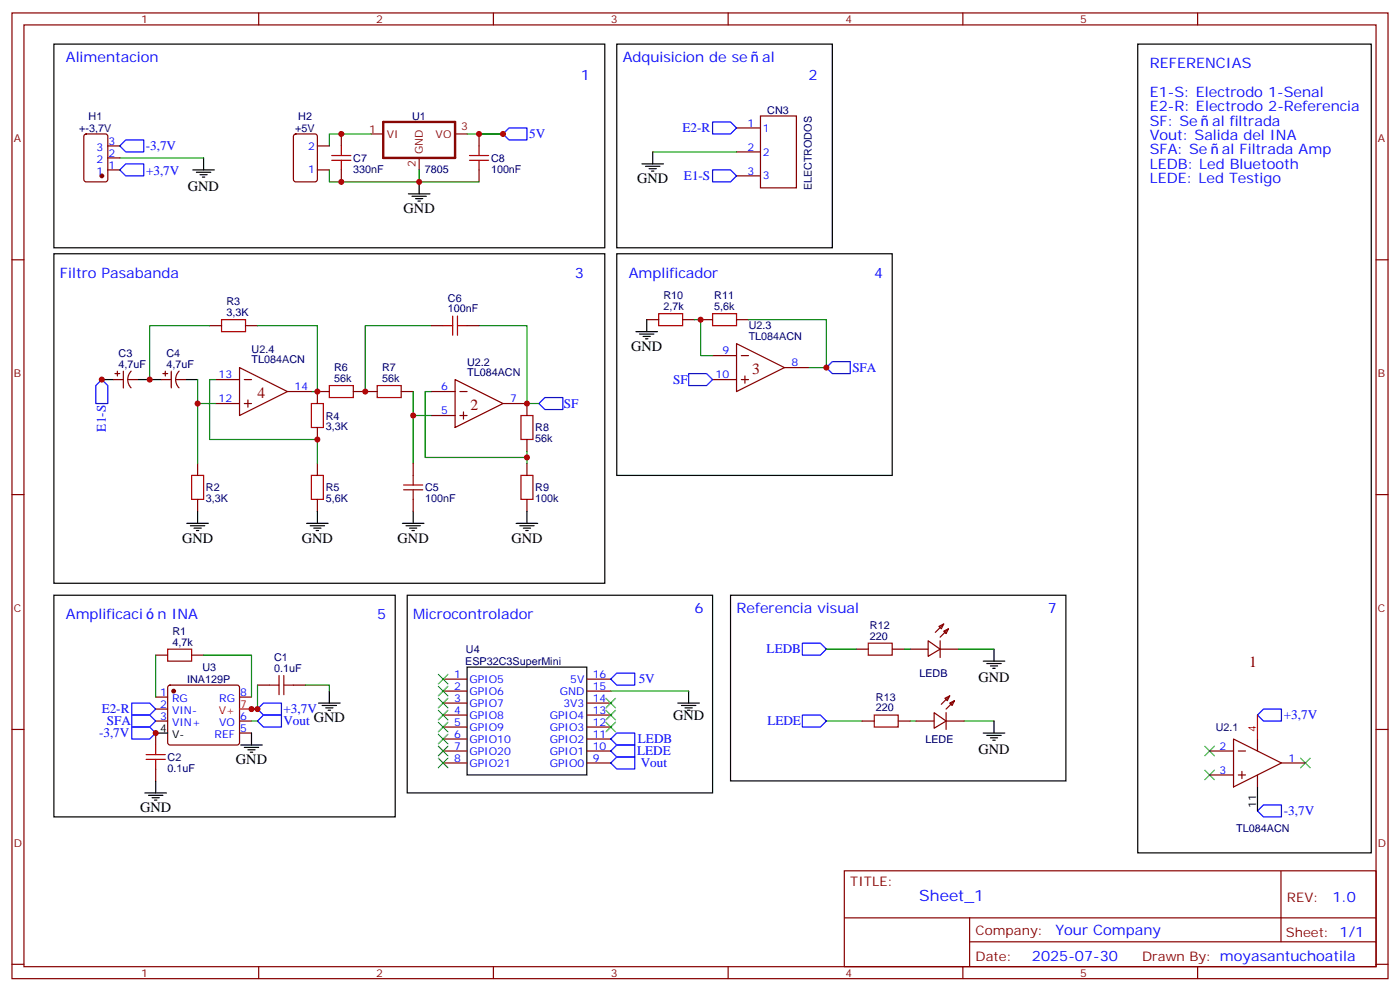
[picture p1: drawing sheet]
<svg xmlns="http://www.w3.org/2000/svg" width="412mm" height="292mm" viewBox="0 0 412 292" stroke-linecap="round" stroke-linejoin="round" font-family="sans-serif">
<g fill="none" stroke="#870000" stroke-width=".35">
<path d="M3.5 3.8h405.4v284.3h-405.4zM7.1 7.3h398.2v277.3h-398.2zM76.2 3.8v3.5M145.3 3.8v3.5M214.5 3.8v3.5M283.6 3.8v3.5M352.8 3.8v3.5M24.9 39.6l.5-.2h5.6l.7 .5v12.9l-.4 .7-5.9 .1-.7-.5v-13zM86.7 39.6l.4-.2h5.7l.6 .5 .1 12.9-.5 .7-5.9 .1-.6-.5-.1-13zM100.5 39.4v3.6M141.1 39.4v3.6M217 37.7h7"/>
<path d="M224 34.1h10.6v21.2h-10.6zM31.7 50h3.6M31.7 46.5h3.6M31.7 43h3.6M93.5 50h3.5M93.5 43h3.5M100.5 50v3.6M141.1 50v3.6M217 44.7h7M217 51.8h7M3.5 76.5h3.6M405.3 76.5h3.6"/>
<path d="M61.7 95.9h3.6M72.3 95.9h3.5M127 95.9h3.5M137.6 95.9h3.5M190.5 94.1h3.5M201.1 94.1h3.5M206.4 94.1h3.5M217 94.1h3.5M33.5 111.8h2.8M33.9 110h1.4M34.6 109.3v1.4M36.3 109.3v4.9"/>
<path d="M37.7 111.8h2.9M38.6 109.3a3.5 3.5 0 0 0 0 4.9M47.6 111.8h2.8M48 110h1.4M48.7 109.3v1.4M50.4 109.3v4.9M51.9 111.8h2.8M52.8 109.3a3.5 3.5 0 0 0-.1 4.9M63.5 111.8h7.1M63.5 118.8h7.1M70.6 108.2l14.1 7.1-14.1 7zM72 111.8h2.1"/>
<path d="M72 118.8h2.1M73 117.8v2.1M84.7 115.3h7M97 115.3h-3.5v3.5M104.1 115.3h7M118.2 115.3h3.5M127 115.3h7.1M134.1 111.8l14.1 7-14.1 7.1zM135.5 115.3h2.1M148.2 118.8h7v3.5M209.9 111.8h7.1M209.9 104.7h7.1"/>
<path d="M217 101.2l14.1 7-14.1 7.1zM218.4 111.8h2.1M218.4 104.7h2.1M219.4 110.7v2.1M231.1 108.2h7M58.2 136.5v3.5M93.5 125.9v3.5M93.5 136.5v3.5M121.7 136.5v3.5M127 122.3h7.1M135.5 122.3h2.1M136.5 121.3v2.1"/>
<path d="M155.2 129.4v3.5M155.2 136.5v3.5M3.5 145.6h3.6M58.2 147v3.6M93.5 147v3.6M121.7 147v3.6M155.2 147v3.6M405.3 145.6h3.6M45.9 192.9h3.5M56.4 192.9h3.6M130.5 200h7.1M172.9 200h7"/>
<path d="M252.2 191.1h3.6M262.8 191.1h3.5M268.1 191.1h5.3M273.4 188.7l3.5 2.4-3.5 2.2zM276.6 184.4l1.4-.7-.7 1.4zM276.9 191.1h5.3M276.9 188.7v4.9M278 185.8l1.4-.7-.7 1.4zM278 183.7l-2.5 2.5M279.4 185.1l-2.5 2.5M3.5 214.8h3.6M45.9 205.2h3.5"/>
<path d="M45.9 208.8h3.5M45.9 212.3h3.5M45.9 215.8v3.6M49.6 201.9l.5-.2h19.7l.5 .2 .3 .5v16.3l-.3 .5-.5 .2h-19.7l-.5-.3-.2-.4v-16.3zM70.6 205.2h3.5M70.6 212.3h3.5M70.6 215.8h3.5M75.8 201.7h3.6M86.4 201.7h3.6M130.5 203.5h7.1M130.5 207h7.1M130.5 210.5h7.1"/>
<path d="M130.5 214.1h7.1M130.5 217.6h7.1M172.9 203.5h7M172.9 207h7M172.9 210.5h7M172.9 214.1h7M172.9 217.6h7M254 212.3h3.5M264.6 212.3h3.5M269.9 212.3h5.3M275.2 209.8l3.5 2.5-3.5 2.1zM278.3 205.6l1.5-.7-.8 1.4z"/>
<path d="M278.7 212.3h5.3M278.7 209.8v5M279.8 207l1.4-.7-.7 1.4zM279.8 204.9l-2.5 2.5M281.2 206.3l-2.5 2.5M363.4 217.6l14.1 7-14.1 7.1zM370.4 217.6v3.5M405.3 214.8h3.6M45.9 226.4v3.5M130.5 221.1h7.1M130.5 224.6h7.1M172.9 221.1h7"/>
<path d="M172.9 224.6h7M356.3 221.1h7.1M356.3 228.2h7.1M364.8 221.1h2.1M364.8 228.2h2.1M365.8 227.1v2.1M370.4 228.2v3.5M377.5 224.6h7M248.7 256.4h156.6v28.2h-156.6zM377.3 256.4v20.9M248.7 270.2h156.5M285.6 277.3h119.6"/>
<path d="M285.6 270.2v14.2M3.5 283.9h3.6M76.2 284.6v3.5M145.3 284.6v3.5M214.5 284.6v3.5M283.6 284.6v3.5M352.8 284.6v3.5M405.3 283.9h3.6"/>
</g>
<g fill="#870000" stroke="#870000" stroke-width=".35">
<circle cx="51.2" cy="203.5" r=".53"/>
<circle cx="30" cy="51.8" r=".53"/>
</g>
<g fill="none" stroke="#000" stroke-width=".35">
<path d="M15.9 13h162.3v60h-162.3zM181.7 13h63.5v60h-63.5zM335.1 13h68.8v238.1h-68.8zM56.8 50h6.3M57.9 50.7h4.2M58.9 51.4h2.1M59.6 52.1h.7M60 46.5v3.5M120.3 57.1h6.3M121.4 57.8h4.2M122.4 58.5h2.1M123.1 59.2h.7"/>
<path d="M123.5 53.6v3.5M189.1 48.3h6.3M190.1 49h4.3M191.2 49.7h2.1M191.9 50.4h.7M192.3 44.7v3.6M15.9 74.7h162.3v97h-162.3zM181.7 74.7h81.1v65.3h-81.1zM187.3 97.6h6.4M188.4 98.4h4.2M189.4 99.1h2.2M190.1 99.8h.8"/>
<path d="M190.5 94.1v3.5M30 111.8h3.5M40.6 111.8h7M54.7 111.8h3.5M55 154.1h6.4M56.1 154.8h4.2M57.1 155.5h2.2M57.9 156.2h.7M58.2 150.6v3.5M90.3 154.1h6.4M91.4 154.8h4.2M92.4 155.5h2.1"/>
<path d="M93.1 156.2h.7M93.5 150.6v3.5M118.5 154.1h6.4M119.6 154.8h4.2M120.6 155.5h2.2M121.4 156.2h.7M121.7 150.6v3.5M152 154.1h6.4M153.1 154.8h4.2M154.2 155.5h2.1M154.9 156.2h.7M155.2 150.6v3.5"/>
<path d="M15.9 175.3h100.5v65.2h-100.5zM119.9 175.3h90v58.2h-90zM215.2 175.3h98.8v54.6h-98.8zM137.6 196.4h35.3v31.8h-35.3zM289.6 194.7h6.4M290.7 195.4h4.2M291.7 196.1h2.2M292.5 196.8h.7M292.8 191.1v3.6M45.9 215.8h3.5M70.9 219.4h6.4M74.1 215.8v3.6"/>
<path d="M93.8 207h6.4M94.9 207.7h4.2M96 208.4h2.1M96.7 209.1h.7M97 203.5v3.5M199.7 207h6.3M200.7 207.7h4.3M201.8 208.4h2.1M202.5 209.1h.7M202.8 203.5v3.5M289.6 215.8h6.4M290.7 216.5h4.2"/>
<path d="M291.7 217.2h2.2M292.5 217.9h.7M292.8 212.3v3.5M42.7 233.5h6.3M43.7 234.2h4.3M44.8 234.9h2.1M45.5 235.6h.7M45.9 229.9v3.6M72 220.1h4.2M73 220.8h2.1M73.7 221.5h.7M370.4 231.7v7.1"/>
</g>
<path d="M70.6 208.8h3.5M370.4 210.5v7.1" fill="none" stroke="#f00" stroke-width=".35"/>
<g fill="none" stroke="#00f" stroke-width=".35">
<path d="M148.2 39.4l1.7-1.7h5.3v3.5h-5.3zM209.9 35.9h5.3l1.8 1.8-1.8 1.7h-5.3zM35.3 50l1.7-1.7h5.3v3.5h-5.3zM37 41.2h5.3v3.5h-5.3l-1.7-1.7zM209.9 50h5.3l1.8 1.8-1.8 1.8h-5.3zM30 111.8l1.7 1.7v5.3h-3.5v-5.3zM158.7 118.8l1.8-1.7h5.3v3.5h-5.3zM202.8 110h5.3l1.8 1.8-1.8 1.7h-5.3zM243.4 108.2l1.8-1.7h5.3v3.5h-5.3zM179.9 200l1.8-1.8h5.3v3.5h-5.3zM236.4 189.4h5.3l1.7 1.7-1.7 1.8h-5.3zM38.8 214.1h5.3l1.8 1.7-1.8 1.8h-5.3z"/>
<path d="M38.8 207h5.3l1.8 1.8-1.8 1.7h-5.3zM38.8 210.5h5.3l1.8 1.8-1.8 1.8h-5.3zM75.8 208.8l1.8-1.8h5.3v3.5h-5.3zM77.6 210.5h5.3v3.6h-5.3l-1.8-1.8zM179.9 217.6l1.8-1.8h5.3v3.6h-5.3zM236.4 210.5h5.3l1.7 1.8-1.7 1.8h-5.3zM370.4 210.5l1.8-1.7h5.3v3.5h-5.3zM179.9 224.6l1.8-1.7h5.3v3.5h-5.3zM179.9 221.1l1.8-1.7h5.3v3.5h-5.3zM370.4 238.8l1.8-1.8h5.3v3.5h-5.3z"/>
</g>
<g fill="none" stroke="#a10000" stroke-width=".35">
<path d="M97.7 45.8h5.7M97.7 47.2h5.7M100.5 43v2.8M100.5 47.2v2.8M138.3 45.8h5.6M138.3 47.2h5.6M141.1 43v2.8M141.1 47.2v2.8M65.3 94.1h7v3.5h-7zM130.5 95.9h2.8M133.3 93.1v5.6M134.8 95.9h2.8"/>
<path d="M134.8 93.1v5.6M194 92.4h7.1v3.5h-7.1zM209.9 92.4h7.1v3.5h-7.1zM91.7 118.8h3.5v7.1h-3.5zM97 113.5h7.1v3.6h-7.1zM111.1 113.5h7.1v3.6h-7.1zM56.4 140h3.6v7h-3.6zM91.7 140h3.5v7h-3.5zM121.7 140v2.8M153.5 122.3h3.5v7.1h-3.5zM153.5 140h3.5v7h-3.5zM118.9 144.2h5.6"/>
<path d="M118.9 142.8h5.6M121.7 144.2v2.8M49.4 191.1h7v3.6h-7zM82.2 198.9v5.6M83.6 198.9v5.6M255.8 189.4h7v3.5h-7zM45.9 219.4v2.8M79.4 201.7h2.8M83.6 201.7h2.8M257.5 210.5h7.1v3.6h-7.1zM43 222.2h5.7M43 223.6h5.7"/>
<path d="M45.9 223.6v2.8"/>
</g>
<g fill="none" stroke="#008700" stroke-width=".35">
<path d="M109.4 39.4h-12.4v3.6M137.6 39.4h10.6M35.3 46.5h24.7M97 50v3.6h44.1M123.5 50v3.6M192.3 44.7h24.7M61.7 95.9h-17.6v15.9M75.8 95.9h17.7v19.4h-1.8M127 95.9h-19.4v19.4M141.1 95.9h14.1v22.9h3.5M204.6 94.1h1.8v10.6h3.5M220.5 94.1h22.9v14.1h-5.3"/>
<path d="M58.2 118.8h5.3M58.2 111.8v24.7M63.5 111.8h-1.8v17.6h31.8v7.1M121.7 115.3v21.2M127 115.3h-1.8v19.4h30v1.8M121.7 122.3h5.3M155.2 132.9v1.8M45.9 192.9v12.3M60 192.9h14.1v12.3M243.4 191.1h8.8M266.3 191.1h1.8M282.2 191.1h10.6"/>
<path d="M74.1 212.3h1.7M75.8 201.7v7.1h-1.7h1.7M90 201.7h7v1.8M179.9 203.5h22.9M243.4 212.3h10.6M268.1 212.3h1.8M284 212.3h8.8"/>
</g>
<path d="M112.9 35.9h21.2v10.6h-21.2z" fill="none" stroke="#870f00" stroke-width=".71"/>
<path d="M109.4 39.4h3.5M134.1 39.4h3.5M123.5 46.5v3.5" fill="none" stroke="#870f00" stroke-width=".35"/>
<g fill="none" stroke="#3c3" stroke-width=".35">
<path d="M129.1 198.5l2.8 2.9M131.9 198.5l-2.8 2.9M129.1 202.1l2.8 2.8M129.1 219.7l2.8 2.8M129.1 209.1l2.8 2.8M129.1 205.6l2.8 2.8M129.1 216.2l2.8 2.8M129.1 212.7l2.8 2.8M131.9 202.1l-2.8 2.8M131.9 219.7l-2.8 2.8M131.9 209.1l-2.8 2.8M131.9 205.6l-2.8 2.8"/>
<path d="M131.9 216.2l-2.8 2.8M131.9 212.7l-2.8 2.8M178.5 205.6l2.8 2.8M178.5 212.7l2.8 2.8M178.5 209.1l2.8 2.8M181.3 205.6l-2.8 2.8M181.3 212.7l-2.8 2.8M181.3 209.1l-2.8 2.8M354.9 219.7l2.8 2.8M357.7 219.7l-2.8 2.8M129.1 223.2l2.8 2.9M131.9 223.2l-2.8 2.9"/>
<path d="M354.9 226.8l2.8 2.8M357.7 226.8l-2.8 2.8M383.1 223.2l2.8 2.9M385.9 223.2l-2.8 2.9"/>
</g>
<g fill="#c00">
<circle cx="45.9" cy="215.8" r=".88"/>
<circle cx="74.1" cy="208.8" r=".88"/>
<circle cx="141.1" cy="39.4" r=".88"/>
<circle cx="93.5" cy="115.3" r=".88"/>
<circle cx="155.2" cy="118.8" r=".88"/>
<circle cx="243.4" cy="108.2" r=".88"/>
<circle cx="44.1" cy="111.8" r=".88"/>
<circle cx="107.6" cy="115.3" r=".88"/>
<circle cx="58.2" cy="118.8" r=".88"/>
<circle cx="121.7" cy="122.3" r=".88"/>
<circle cx="155.2" cy="134.7" r=".88"/>
<circle cx="148.2" cy="39.4" r=".88"/>
<circle cx="100.5" cy="39.4" r=".88"/>
<circle cx="123.5" cy="53.6" r=".88"/>
<circle cx="100.5" cy="53.6" r=".88"/>
<circle cx="93.5" cy="129.4" r=".88"/>
<circle cx="30" cy="111.8" r=".88"/>
<circle cx="206.4" cy="94.1" r=".88"/>
<circle cx="75.8" cy="208.8" r=".88"/>
</g>
<g font-size="4.6" fill="#800">
<text x="221.5" y="110">3</text>
<text x="75.8" y="117.1">4</text>
<text x="138.6" y="120.6">2</text>
<text x="367.9" y="196.4">1</text>
</g>
<text font-size="4.6" fill="#00f" x="270.8" y="265.4">Sheet_1</text>
<g font-size="4.2" fill="#00f">
<text x="19.4" y="18.3">Alimentacion</text>
<text x="171.1" y="23.6">1</text>
<text x="183.4" y="18.3">Adquisicion de se</text>
<text x="224.5" y="18.3">al</text>
<text x="238.1" y="23.6">2</text>
<text x="338.7" y="20">REFERENCIAS</text>
<text x="338.7" y="28.5">E1-S: Electrodo 1-Senal</text>
<text x="338.7" y="32.7">E2-R: Electrodo 2-Referencia</text>
<text x="338.7" y="37">SF: Se</text>
<text x="338.7" y="41.2">Vout: Salida del INA</text>
<text x="357" y="37">al filtrada</text>
<text x="338.7" y="45.4">SFA: Se</text>
<text x="359.9" y="45.4">al Filtrada Amp</text>
<text x="338.7" y="49.7">LEDB: Led Bluetooth</text>
<text x="338.7" y="53.9">LEDE: Led Testigo</text>
<text x="17.6" y="81.8">Filtro Pasabanda</text>
<text x="169.3" y="81.8">3</text>
<text x="185.2" y="81.8">Amplificador</text>
<text x="257.5" y="81.8">4</text>
<text x="19.4" y="182.3">Amplificaci</text>
<text x="46.3" y="182.3">n INA</text>
<text x="111.1" y="182.3">5</text>
<text x="121.7" y="182.3">Microcontrolador</text>
<text x="204.6" y="180.6">6</text>
<text x="217" y="180.6">Referencia visual</text>
<text x="308.7" y="180.6">7</text>
<text x="392.5" y="265.7">1.0</text>
<text x="310.9" y="275.2">Your Company</text>
<text x="304" y="283">2025-07-30</text>
</g>
<g font-size="4.2">
<text x="187.7" y="53.9">GND</text>
<text x="55.3" y="56.2">GND</text>
<text x="118.9" y="62.7">GND</text>
<text x="185.9" y="103.3">GND</text>
<text x="53.6" y="159.7">GND</text>
<text x="88.9" y="159.7">GND</text>
<text x="117.1" y="159.7">GND</text>
<text x="150.6" y="159.7">GND</text>
<text x="288.2" y="200.7">GND</text>
<text x="198.3" y="211.9">GND</text>
<text x="288.2" y="221.9">GND</text>
<text x="69.5" y="225">GND</text>
<text x="41.3" y="239.1">GND</text>
</g>
<g font-size="3.9" fill="#00f">
<text x="155.9" y="40.8">5V</text>
<text x="201" y="38.8">E2-R</text>
<text x="42.9" y="44.2">-3,7V</text>
<text x="43" y="51.4">+3,7V</text>
<text x="201.5" y="53">E1-S</text>
<text x="198.3" y="113">SF</text>
<text x="251.1" y="109.5">SFA</text>
<text x="166.1" y="120.1">SF</text>
<text x="31.2" y="127" transform="rotate(-90 31.2 127)">E1-S</text>
<text x="225.8" y="192.3">LEDB</text>
<text x="188.1" y="201.2">5V</text>
<text x="30" y="209.9">E2-R</text>
<text x="31.5" y="213.6">SFA</text>
<text x="83.5" y="210">+3,7V</text>
<text x="83.5" y="213.6">Vout GND</text>
<text x="226" y="213.5">LEDE</text>
<text x="378.2" y="211.8">+3,7V</text>
<text x="29.2" y="217.1">-3,7V</text>
<text x="187.9" y="218.9">LEDB</text>
<text x="187.7" y="222.4">LEDE</text>
<text x="188.7" y="225.8">Vout</text>
<text x="378.2" y="240">-3,7V</text>
</g>
<g font-size="3.9" fill="#800">
<text x="250.5" y="261">TITLE:</text>
<text x="379.1" y="265.7">REV:</text>
<text x="287.4" y="275.2">Company:</text>
<text x="378.7" y="275.8">Sheet: 1/1</text>
<text x="287.4" y="282.9">Date:</text>
<text x="336.4" y="282.9">Drawn By: moyasantuchoatila</text>
</g>
<g font-size="3.2" fill="#800">
<text x="41.6" y="6.8">1</text>
<text x="110.8" y="6.8">2</text>
<text x="179.9" y="6.8">3</text>
<text x="249.1" y="6.8">4</text>
<text x="318.2" y="6.8">5</text>
<text x="4.1" y="41.9">A</text>
<text x="405.9" y="41.9">A</text>
<text x="4.1" y="111.1">B</text>
<text x="405.9" y="111.1">B</text>
<text x="4.1" y="180.2">C</text>
<text x="405.9" y="180.2">C</text>
<text x="4.1" y="249.3">D</text>
<text x="405.9" y="249.3">D</text>
<text x="41.6" y="287.6">1</text>
<text x="110.8" y="287.6">2</text>
<text x="179.9" y="287.6">3</text>
<text x="249.1" y="287.6">4</text>
<text x="318.2" y="287.6">5</text>
</g>
<g font-size="3.2" fill="#000080">
<text x="26.1" y="35.3">H1</text>
<text x="87.9" y="35.3">H2</text>
<text x="121.4" y="35.2">U1</text>
<text x="226" y="33.4">CN3</text>
<text x="23.3" y="38.8">+-3,7V</text>
<text x="86.9" y="38.8">+5V</text>
<text x="104.1" y="47.6">C7</text>
<text x="144.6" y="47.6">C8</text>
<text x="104.1" y="50.9">330nF</text>
<text x="125.1" y="51.1">7805</text>
<text x="144.6" y="50.9">100nF</text>
<text x="239.2" y="56.1" transform="rotate(-90 239.2 56.1)">ELECTRODOS</text>
<text x="66.7" y="89.9">R3</text>
<text x="131.9" y="88.8">C6</text>
<text x="195.4" y="88.2">R10</text>
<text x="210.4" y="88.2">R11</text>
<text x="66.7" y="93.1">3,3K</text>
<text x="131.9" y="92">100nF</text>
<text x="195.4" y="91.3">2,7k</text>
<text x="210.4" y="91.3">5,6k</text>
<text x="220.5" y="100">TL084ACN</text>
<text x="220.5" y="96.8">U2.3</text>
<text x="34.9" y="105.1">C3</text>
<text x="49" y="105.1">C4</text>
<text x="74.1" y="107">TL084ACN</text>
<text x="74.1" y="103.8">U2.4</text>
<text x="137.6" y="107.6">U2.2</text>
<text x="34.9" y="108.2">4,7uF</text>
<text x="49" y="108.2">4,7uF</text>
<text x="98.4" y="112.5">56k</text>
<text x="98.4" y="109.3">R6</text>
<text x="112.6" y="112.5">56k</text>
<text x="112.6" y="109.3">R7</text>
<text x="137.6" y="110.6">TL084ACN</text>
<text x="96" y="123.5">R4</text>
<text x="96" y="126.6">3,3K</text>
<text x="157.7" y="130.1">56k</text>
<text x="157.7" y="126.9">R8</text>
<text x="60.7" y="147.8">3,3K</text>
<text x="60.7" y="144.7">R2</text>
<text x="96" y="147.8">5,6K</text>
<text x="96" y="144.7">R5</text>
<text x="125.2" y="147.8">100nF</text>
<text x="125.2" y="144.7">C5</text>
<text x="157.7" y="147.7">100k</text>
<text x="157.7" y="144.6">R9</text>
<text x="256.3" y="185.1">R12</text>
<text x="50.8" y="190.1">4,7k</text>
<text x="50.8" y="186.9">R1</text>
<text x="256.3" y="188.3">220</text>
<text x="59.6" y="197.5">U3</text>
<text x="80.8" y="197.8">0.1uF</text>
<text x="80.8" y="194.7">C1</text>
<text x="137.1" y="195.8">ESP32C3SuperMini</text>
<text x="137.2" y="192.3">U4</text>
<text x="55.1" y="201.1">INA129P</text>
<text x="270.8" y="199.3">LEDB</text>
<text x="258" y="209.5">220</text>
<text x="258" y="206.3">R13</text>
<text x="358.1" y="215.2">U2.1</text>
<text x="272.6" y="218.7">LEDE</text>
<text x="49.4" y="227.2">0.1uF</text>
<text x="49.4" y="224.1">C2</text>
<text x="364.2" y="245.1">TL084ACN</text>
</g>
<g font-size="3.2" fill="#881000">
<text x="108.8" y="39.1">1</text>
<text x="113.9" y="40.5">VI</text>
<text x="128.3" y="40.5">VO</text>
<text x="135.8" y="38.4">3</text>
<text x="124.5" y="45.4" transform="rotate(-90 124.5 45.4)">GND</text>
<text x="122.4" y="49.2" transform="rotate(-90 122.4 49.2)">2</text>
</g>
<g font-size="3.2" fill="#00f">
<text x="220.2" y="37.3">1</text>
<text x="224.7" y="38.7">1</text>
<text x="28.4" y="47.9">2</text>
<text x="28.4" y="44.4">3</text>
<text x="31.9" y="46.1">2</text>
<text x="31.9" y="42.6">3</text>
<text x="90.8" y="44">2</text>
<text x="220.2" y="44.4">2</text>
<text x="224.7" y="45.8">2</text>
<text x="28.4" y="51.4">1</text>
<text x="31.9" y="49.7">1</text>
<text x="90.8" y="51.1">1</text>
<text x="220.2" y="51.4">3</text>
<text x="224.7" y="52.8">3</text>
<text x="212.8" y="104.4">9</text>
<text x="233.2" y="107.9">8</text>
<text x="64.4" y="111.4">13</text>
<text x="210.8" y="111.4">10</text>
<text x="64.4" y="118.5">12</text>
<text x="86.8" y="114.9">14</text>
<text x="129.9" y="114.9">6</text>
<text x="150.3" y="118.5">7</text>
<text x="129.9" y="122">5</text>
<text x="133.8" y="199.6">1</text>
<text x="133.8" y="203.1">2</text>
<text x="138.3" y="201">GPIO5</text>
<text x="168" y="201">5V</text>
<text x="174.6" y="203.1">15</text>
<text x="174.6" y="199.6">16</text>
<text x="47.2" y="204.9">1</text>
<text x="47.2" y="208.4">2</text>
<text x="50.7" y="206.7">RG</text>
<text x="64.6" y="206.7">RG</text>
<text x="70.7" y="204.9">8</text>
<text x="133.8" y="206.7">3</text>
<text x="138.3" y="204.5">GPIO6</text>
<text x="138.3" y="208.1">GPIO7</text>
<text x="164.9" y="204.5">GND</text>
<text x="166" y="208.1">3V3</text>
<text x="174.6" y="206.7">14</text>
<text x="47.2" y="211.9">3</text>
<text x="50.7" y="210.2">VIN-</text>
<text x="50.7" y="213.7">VIN+</text>
<text x="64.6" y="213.7">VO</text>
<text x="70.7" y="215.5">5</text>
<text x="70.7" y="211.9">6</text>
<text x="133.8" y="210.2">4</text>
<text x="133.8" y="213.7">5</text>
<text x="138.3" y="211.6">GPIO8</text>
<text x="138.3" y="215.1">GPIO9</text>
<text x="161.9" y="215.1">GPIO3</text>
<text x="161.9" y="211.6">GPIO4</text>
<text x="174.6" y="213.7">12</text>
<text x="174.6" y="210.2">13</text>
<text x="63.2" y="217.2">REF</text>
<text x="133.8" y="217.2">6</text>
<text x="133.8" y="220.8">7</text>
<text x="138.3" y="218.7">GPIO10</text>
<text x="161.9" y="218.7">GPIO2</text>
<text x="174.6" y="220.8">10</text>
<text x="174.6" y="217.2">11</text>
<text x="359.2" y="220.8">2</text>
<text x="133.8" y="224.3">8</text>
<text x="138.3" y="222.2">GPIO20</text>
<text x="138.3" y="225.7">GPIO21</text>
<text x="161.9" y="225.7">GPIO0</text>
<text x="161.9" y="222.2">GPIO1</text>
<text x="174.6" y="224.3">9</text>
<text x="359.2" y="227.8">3</text>
<text x="379.6" y="224.3">1</text>
</g>
<g font-size="3.2" fill="#f00">
<text x="70.7" y="208.4">7</text>
<text x="64.5" y="210.2">V+</text>
<text x="370.1" y="215.5" transform="rotate(-90 370.1 215.5)">4</text>
</g>
<g font-size="3.2">
<text x="47.2" y="215.5">4</text>
<text x="50.7" y="217.2">V-</text>
<text x="370.1" y="237.9" transform="rotate(-90 370.1 237.9)">11</text>
</g>
</svg>
